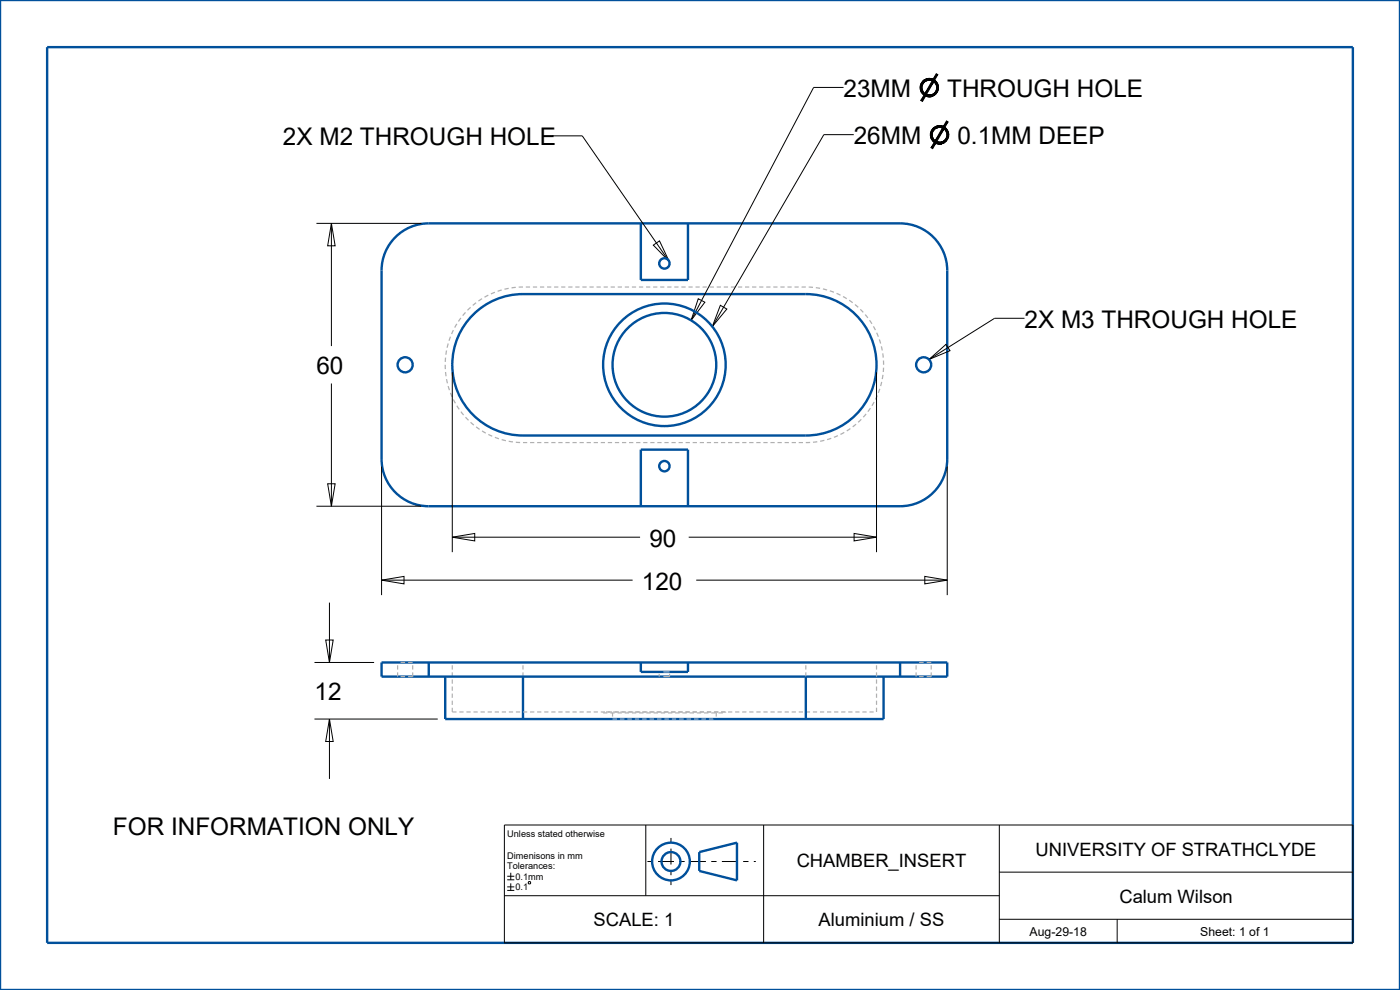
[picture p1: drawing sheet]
<svg xmlns="http://www.w3.org/2000/svg" width="297mm" height="210mm" viewBox="0 0 297 210" stroke-linecap="round" stroke-linejoin="round" font-family="sans-serif">
<g fill="none" stroke="#000" stroke-width=".21">
<path d="M179 18.5h-6.4l-26 49.5M195.2 18.3l.4-.1v.2zM195.2 18.3l.4 .1-.4 .2zM195.2 18.6l.4-.2v.2zM195.2 18.8l.4-.2v.2zM195.2 18.6h.4l-.4 .2zM195.2 18.8h.4v.2zM195.2 18.8l.4 .2-.3 .1zM195.3 18.1l.4-.1-.1 .2zM195.3 18.1l.3 .1-.4 .1zM195.3 19.1l.3-.1 .1 .1zM195.3 19.1h.4l-.4 .2z"/>
<path d="M195.3 19.3l.4-.2 .1 .2zM195.3 19.3h.5l-.4 .2zM195.3 17.8l.6-.2-.1 .2zM195.3 17.8h.5l-.1 .2zM195.3 17.8l.4 .2-.4 .1zM195.4 19.5l.4-.2v.2zM195.4 19.5h.4l.2 .1zM195.4 19.5l.6 .1-.4 .1zM195.5 17.6l.5-.1-.1 .1zM195.5 17.6h.4l-.6 .2zM195.6 19.7l.4-.1 .1 .1zM195.6 19.7h.5l-.4 .2z"/>
<path d="M195.6 17.4l.8-.2zM195.6 17.4l.6-.1-.2 .2zM195.6 17.4l.4 .1-.5 .1zM195.7 19.9l.4-.2 .1 .1zM195.7 19.9l.5-.1-.4 .2zM195.8 17.2l.9-.1zM195.8 17.2l1.1-.2zM195.8 17.2l.2-.2h.9zM195.8 17.2l.8-.1zM195.8 17.2h.6l-.8 .2zM196 17l.2-.1 2.1 .1zM196 17h2.3z"/>
<path d="M196 17h2.3M196.2 16.9l1.8-.1zM196.2 16.9l1.8-.1 .3 .2zM196.2 16.9h2.1M196.4 16.8l1.4-.1zM196.4 16.8h1.6zM196.7 16.7h.9zM196.7 16.7l.6-.1zM196.7 16.7h1.1zM196.9 16.6h.4zM196.9 17h1.4zM197.1 17h1.2z"/>
<path d="M197.3 17h1zM197.5 17.1l.8-.1zM197.6 17.1l.7-.1zM197.8 17.1l.5-.1 .2 .1zM197.8 17.1h.7l-.4 .2zM197.8 17.1l.3 .2-1.9 2.5zM197.9 20l.8-.2zM197.9 20l.8-.2-.2 .2zM198 16.8l.9-1-.6 1.2zM198.1 17.3h.5l-.4 .2zM198.1 17.3l.4-.2 .1 .2zM198.1 17.3l-1.6 2.7-.3-.2z"/>
<path d="M198.2 17.5l.4-.2 .2 .2zM198.2 17.5h.6l-.4 .1zM198.2 19.7l.2-.2 .4 .1zM198.2 19.7l.6-.1-.1 .2zM198.2 19.7l.5 .1h-.6zM198.4 17.6l.4-.1 .1 .2zM198.4 17.6l.5 .1h-.5zM198.4 19.5l.5-.2-.1 .3zM198.4 17.7h.5l-.4 .2zM198.5 19.4l.4-.1-.5 .2zM198.5 17.9l.4-.2 .1 .2zM198.5 17.9h.5l-.4 .1z"/>
<path d="M198.6 19.2l.4-.1-.1 .2zM198.6 19.2l.3 .1-.4 .1zM198.6 15.6l.3 .2-.9 1zM198.6 18l.4-.1 .1 .2zM198.6 18l.5 .1-.4 .1zM198.7 19l.4-.1-.1 .2zM198.7 19l.3 .1-.4 .1zM198.7 18.2l.4-.1v.3zM198.7 18.2l.4 .2h-.4zM198.7 18.4h.4l-.4 .2zM198.7 18.6l.4-.2v.2zM198.7 18.6h.4l-.4 .2z"/>
<path d="M198.7 18.8l.4-.2v.3zM198.7 18.8l.4 .1-.4 .1zM117.2 28.8h6.3l18.5 26.7M181.1 28.6h-6.3l-23.7 40.7M195.3 21.3l1-.9-.6 1.1zM195.8 20l.4-.2 .3 .2zM195.8 20h.7l-.5 .2zM196 20.2h1.3zM196 20.2h1.1zM196 20.2h1zM196 20.2l.8-.1zM196 20.2l.7-.1z"/>
<path d="M196 20.2l2.1 .1zM196 20.2l2.1 .1-1.8 .1zM196 20.2l.3 .2-1 .9zM196 20.2h2.1M196 20.3h2.1M196.3 20.4l1.8-.1zM196.3 20.4h1.6zM196.5 20.4h1.4zM196.5 20.4l1.2 .1zM196.7 20.5h1zM196.9 20.5h.8zM197.1 20.5h.6z"/>
<path d="M197.3 20.2l1-.1zM197.3 20.2l1-.1-.2 .2zM197.4 28.3l.4-.1v.2zM197.4 28.3l.4 .1-.4 .2zM197.4 28.6l.4-.2v.2zM197.4 28.8l.4-.2v.2zM197.4 28.6h.4l-.4 .2zM197.4 28.8h.4v.2zM197.4 28.8l.4 .2-.4 .1zM197.4 28.1l.5-.1-.1 .2zM197.4 28.1l.4 .1-.4 .1zM197.4 29.1l.4-.1 .1 .2z"/>
<path d="M197.4 29.1l.5 .1-.4 .1zM197.5 29.3l.4-.1v.1zM197.5 29.3h.4l-.3 .2zM197.5 27.9l.6-.3-.1 .2zM197.5 27.9l.5-.1-.1 .2zM197.5 27.9l.4 .1-.5 .1zM197.5 31.3l1-.9-.6 1.1zM197.6 20.1l.9-.1zM197.6 20.1l.9-.1-.2 .1zM197.6 29.5l.3-.2 .1 .2zM197.6 29.5h.4l.1 .1zM197.6 29.5l.5 .1-.4 .1z"/>
<path d="M197.6 27.6l.6-.1-.1 .1zM197.6 27.6h.5l-.6 .3zM197.7 29.7l.4-.1 .1 .1zM197.7 29.7h.5l-.4 .2zM197.8 20h.7zM197.8 27.4l.7-.2zM197.8 27.4h.6l-.2 .1zM197.8 27.4l.4 .1-.6 .1zM197.8 29.9l.4-.2 .2 .2zM197.8 29.9h.6l-.4 .2zM198 27.2l.9-.1zM198 27.2l1.1-.2z"/>
<path d="M198 27.2l.1-.2h1zM198 27.2h.7zM198 27.2h.5l-.7 .2zM198 30.1l.4-.2 .3 .2zM198 30.1h.7l-.5 .1zM198.1 27l.2-.1 2.1 .1zM198.1 27h2.3zM198.1 27h2.3M198.2 30.2h1.3zM198.2 30.2h1.1zM198.2 30.2h1zM198.2 30.2l.8-.1z"/>
<path d="M198.2 30.2l.7-.1zM198.2 30.2l2.1 .1zM198.2 30.2l2.1 .1-1.8 .1zM198.2 30.2l.3 .2-1 .9zM198.2 30.2h2.1M198.2 30.3h2.1M198.3 26.9l1.8-.1zM198.3 26.9l1.8-.1 .3 .2zM198.3 26.9h2.1M198.5 30.4l1.8-.1zM198.5 30.4h1.6zM198.6 26.8h1.3z"/>
<path d="M198.6 26.8h1.5zM198.7 30.5l1.4-.1zM198.7 30.5h1.1zM198.8 26.7h.9zM198.8 26.7h.7zM198.8 26.7l1.1 .1zM198.9 30.5h.9zM199.1 26.7h.4zM199.1 27h1.3zM199.1 30.5h.7zM199.3 27h1.1zM199.3 30.5h.5z"/>
<path d="M199.5 27h.9zM199.5 30.2l1-.1zM199.5 30.2l1-.1-.2 .2zM199.6 27.1l.8-.1zM199.7 30.1l1-.1zM199.7 30.1l1-.1-.2 .1zM199.8 27.1l.6-.1zM199.9 27.2l.5-.2 .2 .2zM199.9 27.2h.7l-.3 .2zM199.9 27.2l.4 .2-1.9 2.5zM199.9 30.1l.8-.1zM200.1 30l.8-.2z"/>
<path d="M200.1 30l.8-.2-.2 .2zM200.1 26.8l1-.9-.7 1.1zM200.3 27.4l.5-.1-.4 .2zM200.3 27.4l.3-.2 .2 .1zM200.3 27.4l-1.6 2.7-.3-.2zM200.4 27.5l.4-.2 .1 .2zM200.4 27.5h.5l-.4 .1zM200.4 29.7l.2-.1h.4zM200.4 29.7l.6-.1-.1 .2zM200.4 29.7l.5 .1-.6 .1zM200.5 27.6l.4-.1 .2 .2zM200.5 27.6l.6 .1h-.5z"/>
<path d="M200.6 29.6l.5-.2-.1 .2zM200.6 27.7h.5l-.4 .2zM200.7 29.4h.4l-.5 .2zM200.7 27.9l.4-.2v.2zM200.7 27.9h.4l-.3 .2zM200.8 29.2l.4-.1-.1 .3zM200.8 29.2l.3 .2h-.4zM200.8 25.7l.3 .2-1 .9zM200.8 28.1l.3-.2 .1 .2zM200.8 28.1h.4l-.3 .1zM200.8 29l.5-.1-.1 .2zM200.8 29l.4 .1-.4 .1z"/>
<path d="M200.9 28.2l.3-.1 .1 .3zM200.9 28.2l.4 .2h-.4zM200.9 28.4h.4l-.4 .2zM200.9 28.6l.4-.2v.2zM200.9 28.6h.4l-.4 .2zM200.9 28.8l.4-.2v.3zM200.9 28.8l.4 .1-.5 .1zM67.1 47.4h22.3M70.3 47.4l.8 4.7h-1.6zM70.3 47.4v26M138.6 52l1.3-.9 2.1 4.4zM95.9 79v38.1"/>
<path d="M148.1 63.4l1.4 .7-2.9 3.9zM152.8 64.8l1.4 .8-3.1 3.7zM185.9 79v38.1M197.1 76.3l3.6-3.3 .8 1.4zM217.3 67.5h-6.3l-13.9 8.8M70.3 81.4v26M80.9 99v27.2M200.9 99v27.2M67.1 107.4h22.3M69.5 102.6h1.6l-.8 4.8zM95.9 114l4.8-.8v1.5zM95.9 114h39.9"/>
<path d="M146.1 114h39.8M181.2 113.2l4.7 .8-4.7 .7zM69.1 135.8h1.6l-.8 4.7zM69.9 127.8v12.7M80.9 123.1l4.8-.8v1.6zM80.9 123.1h53.3M147.7 123.1h53.2M196.2 122.3l4.7 .8-4.7 .8zM66.7 152.5h26.2M66.7 140.5h12.7M69.9 152.5l.8 4.8h-1.6zM69.9 152.5v12.7"/>
<path d="M107 175h180v25h-180zM137 175v15M162 175v25M212 175v25M107 190h105M107.6 185.9h1.5M107.6 186.6h1.5M107.6 188.1h1.5M107.6 188.9h1.5M108.4 185.1v1.5M108.4 187.4v1.5M112.2 187l.4 .1-.2 .4-.3-.1z"/>
<path d="M212 195h75M212 185h75M237 195v5"/>
</g>
<g fill="#000">
<path d="M195.2 18.3l.4-.1v.2zM195.2 18.6l.4-.2v.2zM195.2 18.8h.4v.2zM195.3 18.1l.4-.1-.1 .2zM195.3 19.1l.3-.1 .1 .1zM195.3 19.3l.4-.2 .1 .2zM195.3 17.8h.5l-.1 .2zM195.4 19.5h.4l.2 .1zM195.5 17.6l.5-.1-.1 .1zM195.6 19.7l.4-.1 .1 .1zM195.2 18.8l.4-.2v.2zM195.2 18.6h.4l-.4 .2z"/>
<path d="M195.6 17.4l.6-.1-.2 .2zM195.2 18.3l.4 .1-.4 .2zM195.3 18.1l.3 .1-.4 .1zM195.2 18.8l.4 .2-.3 .1zM195.3 17.8l.4 .2-.4 .1zM195.3 19.1h.4l-.4 .2zM195.4 19.5l.4-.2v.2zM195.3 19.3h.5l-.4 .2zM195.8 17.2l.8-.1zM195.3 17.8l.6-.2-.1 .2zM195.5 17.6h.4l-.6 .2zM195.4 19.5l.6 .1-.4 .1z"/>
<path d="M195.6 17.4l.4 .1-.5 .1zM195.7 19.9l.4-.2 .1 .1zM195.6 19.7h.5l-.4 .2zM198.1 17.3l-1.6 2.7-.3-.2zM195.6 17.4l.8-.2zM195.8 17.2h.6l-.8 .2zM196.4 16.8h1.6zM196.7 16.7h1.1zM195.8 17.2l.9-.1zM196.9 16.6h.4zM195.8 17.2l1.1-.2zM195.8 17.2l.2-.2h.9z"/>
<path d="M196.9 17h1.4zM197.1 17h1.2zM196.7 16.7h.9zM196.7 16.7l.6-.1zM197.3 17h1zM197.5 17.1l.8-.1zM196.4 16.8l1.4-.1zM197.6 17.1l.7-.1zM197.8 17.1l.5-.1 .2 .1zM197.8 17.1h.7l-.4 .2zM197.9 20l.8-.2zM197.9 20l.8-.2-.2 .2z"/>
<path d="M196.2 16.9l1.8-.1zM198 16.8l.9-1-.6 1.2zM197.8 17.1l.3 .2-1.9 2.5zM198.1 17.3h.5l-.4 .2zM198.2 17.5l.4-.2 .2 .2zM198.2 19.7l.6-.1-.1 .2zM198.4 17.6l.4-.1 .1 .2zM198.5 19.4l.4-.1-.5 .2zM198.4 19.5l.5-.2-.1 .3zM198.1 17.3l.4-.2 .1 .2zM198.4 17.7h.5l-.4 .2zM198.5 17.9l.4-.2 .1 .2z"/>
<path d="M197.8 20h.7zM198.6 19.2l.4-.1-.1 .2zM198.6 18l.4-.1 .1 .2zM198.7 19l.4-.1-.1 .2zM198.7 18.2l.4-.1v.3zM198.2 19.7l.5 .1h-.6zM198.7 18.4h.4l-.4 .2zM198.7 18.6l.4-.2v.2zM198.7 18.8l.4-.2v.3zM198.2 17.5h.6l-.4 .1zM198.2 19.7l.2-.2 .4 .1zM198.4 17.6l.5 .1h-.5z"/>
<path d="M198.6 15.6l.3 .2-.9 1zM198.6 19.2l.3 .1-.4 .1zM198.5 17.9h.5l-.4 .1zM198.7 19l.3 .1-.4 .1zM198.6 18l.5 .1-.4 .1zM198.7 18.2l.4 .2h-.4zM198.7 18.6h.4l-.4 .2zM198.7 18.8l.4 .1-.4 .1zM195.3 21.3l1-.9-.6 1.1zM195.7 19.9l.5-.1-.4 .2zM196.3 20.4l1.8-.1zM196 20.2l.3 .2-1 .9z"/>
<path d="M195.8 20l.4-.2 .3 .2zM196 20.2l.7-.1zM195.8 20h.7l-.5 .2zM196.5 20.4h1.4zM196 20.2l.8-.1zM196 20.2h1zM196.7 20.5h1zM196 20.2h1.1zM196 20.2h1.3zM196.9 20.5h.8zM197.1 20.5h.6zM197.3 20.2l1-.1-.2 .2z"/>
<path d="M197.4 28.3l.4-.1v.2zM197.4 28.6l.4-.2v.2zM197.4 28.8h.4v.2zM197.4 28.1l.5-.1-.1 .2zM197.4 29.1l.4-.1 .1 .2zM197.5 29.3l.4-.1v.1zM197.5 27.9l.5-.1-.1 .2zM197.5 31.3l1-.9-.6 1.1zM197.6 20.1l.9-.1zM197.6 20.1l.9-.1-.2 .1zM197.6 29.5h.4l.1 .1zM197.6 27.6l.6-.1-.1 .1z"/>
<path d="M196.5 20.4l1.2 .1zM197.7 29.7l.4-.1 .1 .1zM197.4 28.8l.4-.2v.2zM197.4 28.6h.4l-.4 .2zM197.8 27.4h.6l-.2 .1zM197.4 28.3l.4 .1-.4 .2zM197.4 28.1l.4 .1-.4 .1zM197.4 28.8l.4 .2-.4 .1zM197.5 27.9l.4 .1-.5 .1zM197.4 29.1l.5 .1-.4 .1zM196.3 20.4h1.6zM197.6 29.5l.3-.2 .1 .2z"/>
<path d="M197.5 29.3h.4l-.3 .2zM198 27.2h.7zM197.8 29.9h.6l-.4 .2zM197.5 27.9l.6-.3-.1 .2zM197.6 27.6h.5l-.6 .3zM197.6 29.5l.5 .1-.4 .1zM197.8 27.4l.4 .1-.6 .1zM197.8 29.9l.4-.2 .2 .2zM197.7 29.7h.5l-.4 .2zM197.3 20.2l1-.1zM200.3 27.4l-1.6 2.7-.3-.2zM198.5 30.4l1.8-.1z"/>
<path d="M198.2 30.2l.3 .2-1 .9zM197.8 27.4l.7-.2zM198 27.2h.5l-.7 .2zM198.6 26.8h1.5zM198 30.1l.4-.2 .3 .2zM198.2 30.2l.7-.1zM198 30.1h.7l-.5 .1zM198.7 30.5l1.4-.1zM198.8 26.7l1.1 .1zM198.2 30.2l.8-.1zM198 27.2l.9-.1zM198.2 30.2h1z"/>
<path d="M199.1 26.7h.4zM198 27.2l1.1-.2zM198 27.2l.1-.2h1zM198.9 30.5h.9zM198.2 30.2h1.1zM199.1 27h1.3zM198.2 30.2h1.3zM199.1 30.5h.7zM199.3 30.5h.5zM199.3 27h1.1zM198.8 26.7h.9zM198.8 26.7h.7z"/>
<path d="M199.5 30.2l1-.1-.2 .2zM199.5 27h.9zM199.7 30.1l1-.1zM199.7 30.1l1-.1-.2 .1zM199.6 27.1l.8-.1zM198.7 30.5h1.1zM198.6 26.8h1.3zM199.8 27.1l.6-.1zM199.9 27.2l.5-.2 .2 .2zM199.9 27.2h.7l-.3 .2zM198.5 30.4h1.6zM200.1 30l.8-.2z"/>
<path d="M200.1 30l.8-.2-.2 .2zM198.3 26.9l1.8-.1zM200.1 26.8l1-.9-.7 1.1zM199.9 27.2l.4 .2-1.9 2.5zM200.3 27.4l.5-.1-.4 .2zM200.4 27.5l.4-.2 .1 .2zM200.4 29.7l.6-.1-.1 .2zM199.5 30.2l1-.1zM200.5 27.6l.4-.1 .2 .2zM200.7 29.4h.4l-.5 .2zM200.6 29.6l.5-.2-.1 .2zM200.3 27.4l.3-.2 .2 .1z"/>
<path d="M200.6 27.7h.5l-.4 .2zM200.7 27.9l.4-.2v.2zM199.9 30.1l.8-.1zM200.8 29.2l.4-.1-.1 .3zM200.8 28.1l.3-.2 .1 .2zM200.8 29l.5-.1-.1 .2zM200.9 28.2l.3-.1 .1 .3zM200.4 29.7l.5 .1-.6 .1zM200.9 28.4h.4l-.4 .2zM200.9 28.6l.4-.2v.2zM200.9 28.8l.4-.2v.3zM200.4 27.5h.5l-.4 .1z"/>
<path d="M200.4 29.7l.2-.1h.4zM200.5 27.6l.6 .1h-.5zM200.8 25.7l.3 .2-1 .9zM200.8 29.2l.3 .2h-.4zM200.7 27.9h.4l-.3 .2zM200.8 29l.4 .1-.4 .1zM200.8 28.1h.4l-.3 .1zM200.9 28.2l.4 .2h-.4zM200.9 28.6h.4l-.4 .2zM200.9 28.8l.4 .1-.5 .1z"/>
</g>
<g fill="none" stroke="#00509b" stroke-width=".51">
<path d="M0 0h297v210h-297zM10 10h277v190h-277zM84.3 49.9a10 10 0 0 1 6.6-2.5h100a10 10 0 0 1 10 10v40a10 10 0 0 1-10 10h-100a10 10 0 0 1-10-10v-40a10 10 0 0 1 3.4-7.5zM135.9 47.4v12h10v-12M100.3 66.8a15 15 0 0 1 10.6-4.4h60a15 15 0 0 1 15 15 15 15 0 0 1-15 15h-60a15 15 0 0 1-13.8-9.3 15 15 0 0 1 3.2-16.3zM135.9 107.4v-12h10v12M80.9 140.5h120v3h-120zM90.9 140.5v3M94.4 143.5v9h93v-9M110.9 143.5v9M135.9 140.5v2h10v-2M170.9 143.5v9"/>
<path d="M190.9 140.5v3M148.3 180.7l8-2v8l-8-2z"/>
<circle cx="142.3" cy="182.7" r="4"/>
<circle cx="142.3" cy="182.7" r="2"/>
</g>
<path d="M142.3 177.7v10M137.3 182.7h23" fill="none" stroke="#000" stroke-width=".21" stroke-dasharray="1.1 1.1 3.4 1.1" stroke-linecap="butt"/>
<g fill="none" stroke="#afafb4" stroke-width=".25">
<path d="M111.5 60.9h.9M113 60.9h.9M114.5 60.9h.9M116 60.9h.9M117.5 60.9h.9M119 60.9h.9M120.5 60.9h.9M122 60.9h.9M123.5 60.9h.9M125 60.9h.9M126.5 60.9h.9M128 60.9h.9"/>
<path d="M129.5 60.9h.9M131 60.9h.9M132.5 60.9h.9M134 60.9h.9M135.5 60.9h.9M137 60.9h.9M138.5 60.9h.9M140 60.9h.9M141.5 60.9h.9M143 60.9h.9M144.5 60.9h.9M146 60.9h.9"/>
<path d="M147.5 60.9h.9M149 60.9h.9M150.5 60.9h.9M152 60.9h.9M153.5 60.9h.9M155 60.9h.9M156.5 60.9h.9M158 60.9h.9M159.5 60.9h.9M161 60.9h.9M162.5 60.9h.9M164 60.9h.9"/>
<path d="M165.5 60.9h.9M167 60.9h.9M168.5 60.9h.9M170 60.9h.9M110.9 93.9h.9M112.4 93.9h.9M113.9 93.9h.9M115.4 93.9h.9M116.9 93.9h.9M118.4 93.9h.9M119.9 93.9h.9M121.4 93.9h.9"/>
<path d="M122.9 93.9h.9M124.4 93.9h.9M125.9 93.9h.9M127.4 93.9h.9M128.9 93.9h.9M130.4 93.9h.9M131.9 93.9h.9M133.4 93.9h.9M134.9 93.9h.9M136.4 93.9h.9M137.9 93.9h.9M139.4 93.9h.9"/>
<path d="M140.9 93.9h.9M142.4 93.9h.9M143.9 93.9h.9M145.4 93.9h.9M146.9 93.9h.9M148.4 93.9h.9M149.9 93.9h.9M151.4 93.9h.9M152.9 93.9h.9M154.4 93.9h.9M155.9 93.9h.9M157.4 93.9h.9"/>
<path d="M158.9 93.9h.9M160.4 93.9h.9M161.9 93.9h.9M163.4 93.9h.9M164.9 93.9h.9M166.4 93.9h.9M167.9 93.9h.9M169.4 93.9h.9M95.9 141.1v.9M95.9 142.6v.9M95.9 144.1v.9M95.9 145.6v.9"/>
<path d="M95.9 147.1v.9M95.9 148.6v.9M95.9 150.1v.9h.9M97.4 151h.9M98.9 151h.9M100.4 151h.9M101.9 151h.9M103.4 151h.9M104.9 151h.9M106.4 151h.9M107.9 151h.9M109.4 151h.9"/>
<path d="M110.9 151h.9M110.9 141.1v.9M110.9 142.6v.9M112.4 151h.9M113.9 151h.9M115.4 151h.9M116.9 151h.9M118.4 151h.9M119.9 151h.9M121.4 151h.9M122.9 151h.9M124.4 151h.9"/>
<path d="M125.9 151h.9M127.4 151h.9M128.9 151h.9M130.4 151h.9M131.9 151h.9M133.4 151h.9M134.9 151h.9M136.4 151h.9M137.9 151h.9M139.4 151h.9M140.9 151h.9M142.4 151h.9"/>
<path d="M143.9 151h.9M145.4 151h.9M146.9 151h.9M148.4 151h.9M149.9 151h.9M151.4 151h.9M152.9 151h.9M154.4 151h.9M155.9 151h.9M157.4 151h.9M158.9 151h.9M160.4 151h.9"/>
<path d="M161.9 151h.9M163.4 151h.9M164.9 151h.9M166.4 151h.9M167.9 151h.9M169.4 151h.9M170.9 151h.9M170.9 141.1v.9M170.9 142.6v.9M172.4 151h.9M173.9 151h.9M175.4 151h.9"/>
<path d="M176.9 151h.9M178.4 151h.9M179.9 151h.9M181.4 151h.9M182.9 151h.9M184.4 151h.9M185.9 151h.1M185.9 141.1v.9M185.9 142.6v.9M185.9 144.1v.9M185.9 145.6v.9M185.9 147.1v.9"/>
<path d="M185.9 148.6v.9M185.9 150.1v.9"/>
</g>
<g fill="none" stroke="#afafb4" stroke-width=".26">
<path d="M94.4 77.4l.1 .9M94.5 78.9l.1 .9M94.5 75.9v.9M94.7 74.3l-.1 1M95.1 72.9l-.2 .9M95.6 71.4l-.3 .9M96.2 70l-.4 .9M96.9 68.7l-.4 .8M97.8 67.4l-.5 .8M98.8 66.3l-.6 .7M99.8 65.2l-.6 .6M101 64.2l-.7 .6"/>
<path d="M102.3 63.4l-.8 .5M103.6 62.6l-.8 .4M105 62l-.9 .3M106.4 61.5l-.8 .3M107.9 61.2l-.9 .2M109.4 61l-.9 .1M110.9 60.9h-.9M171.6 60.9l.9 .1M173.1 61l.9 .2M174.6 61.3l.9 .2M176 61.7l.9 .3M177.5 62.2l.8 .4"/>
<path d="M178.8 62.9l.8 .5M180.1 63.7l.8 .5M181.4 64.6l.7 .6M182.5 65.6l.6 .7M183.5 66.7l.6 .7M184.5 67.9l.5 .8M185.3 69.2l.4 .8M186 70.6l.3 .8M186.5 72l.3 .9M187 73.5l.2 .8M187.3 75l.1 .9M187.3 79.5l-.1 .9"/>
<path d="M187.4 76.5v.9M187.4 78v.9M94.7 80.4l.2 .9M95.1 81.9l.3 .9M95.6 83.3l.3 .9M96.2 84.7l.4 .8M96.9 86.1l.5 .7M97.8 87.3l.6 .7M98.8 88.5l.6 .7M99.8 89.6l.7 .6M101 90.5l.7 .6M102.3 91.4l.8 .5"/>
<path d="M103.6 92.2l.8 .3M105 92.8l.8 .3M106.4 93.3l.9 .2M107.9 93.6l.9 .1M109.4 93.8l.9 .1M171.9 93.9h-1M173.4 93.7l-.9 .1M174.9 93.4l-.9 .2M176.3 93l-.8 .3M177.8 92.4l-.9 .4M179.1 91.7l-.8 .5M180.4 90.9l-.8 .5"/>
<path d="M181.6 90l-.7 .5M182.7 88.9l-.6 .7M183.7 87.8l-.6 .7M184.6 86.6l-.5 .7M185.4 85.3l-.4 .8M186.1 83.9l-.4 .8M186.6 82.5l-.3 .8M187 81l-.2 .9"/>
</g>
<!-- layer: 02___PRT_ALL_AXES -->
<g fill="none" stroke="#afafb4" stroke-width=".25">
<path d="M84.3 141.1v.9M84.3 142.6v.9M85 143.5h.9M85 140.5h.9M86.6 140.5h.9M87.5 141.1v.9M87.5 142.6v.9h-.9M127.9 151v.1M127.9 151.2h1M127.9 151h.1M128.6 151h.9M129.5 151.2h.9"/>
<path d="M129.9 151.2v.8M129.9 152.5h1M130.1 151h.9M131 151.2h.9M131.5 152.5h1M131.6 151h.9M132.5 151.2h1M133.1 152.5h.9M133.1 151h1M134.1 151.2h.9M134.7 152.5h.9M134.7 151h.9"/>
<path d="M135.6 151.2h.9M136.2 151h.9M136.2 152.5h1M137.1 151.2h.9M137.7 151h1M137.8 152.5h.9M138.7 151.2h.9M139.3 151h.9M139.4 152.5h.9M139.8 142.9v.6M140.2 151.2h.9M140.7 142.5h1.3"/>
<path d="M140.8 151h.9M140.9 152.5h1M141.7 151.2h.9M142 142.9v.6h-1.3M142.3 151h.9M142.5 152.5h1M143.2 151.2h1M143.9 151h.9M144.1 152.5h.9M144.8 151.2h.9M145.4 151h.9M145.7 152.5h.9"/>
<path d="M146.3 151.2h.9M146.9 151h.9M147.2 152.5h1M147.8 151.2h.9M148.4 151h1M148.8 152.5h.9M149.4 151.2h.9M150 151h.9M150.4 152.5h.9M150.9 151.2h.9M151.5 151h.9M151.9 151.2v.8"/>
<path d="M152.4 151.2h.9M153 151h.9v.1M153.9 151.2h.1M194.3 141.1v.9M194.3 142.6v.9M195 143.5h.9M195 140.5h.9M196.6 140.5h.9M197.5 142.6v.9h-.9M197.5 141.1v.9"/>
</g>
<g fill="none" stroke="#00509b" stroke-width=".51">
<circle cx="140.9" cy="55.9" r="1.1"/>
<circle cx="85.9" cy="77.4" r="1.6"/>
<circle cx="140.9" cy="77.4" r="13"/>
<circle cx="140.9" cy="77.4" r="11"/>
<circle cx="195.9" cy="77.4" r="1.6"/>
<circle cx="140.9" cy="98.9" r="1.1"/>
</g>
<g font-size="5.2">
<text x="179" y="20.5">23MM</text>
<text x="200.9" y="20.5">THROUGH HOLE</text>
<text x="60" y="30.8">2X M2 THROUGH HOLE</text>
<text x="181.1" y="30.5">26MM</text>
<text x="203.1" y="30.5">0.1MM DEEP</text>
<text x="217.3" y="69.5">2X M3 THROUGH HOLE</text>
<text x="67.1" y="79.4">60</text>
<text x="137.8" y="115.9">90</text>
<text x="136.2" y="125">120</text>
<text x="66.7" y="148.5">12</text>
<text x="24" y="177.1">FOR INFORMATION ONLY</text>
</g>
<g font-size="3.9">
<text x="169" y="184">CHAMBER_INSERT</text>
<text x="219.7" y="181.5">UNIVERSITY OF STRATHCLYDE</text>
<text x="237.5" y="191.5">Calum Wilson</text>
<text x="125.9" y="196.5">SCALE: 1</text>
<text x="173.7" y="196.5">Aluminium / SS</text>
</g>
<g font-size="2.6">
<text x="218.4" y="198.5">Aug-29-18</text>
<text x="254.6" y="198.5">Sheet: 1 of 1</text>
</g>
<g font-size="2">
<text x="107.6" y="177.6">Unless stated otherwise</text>
<text x="107.6" y="182.1">Dimenisons in mm</text>
<text x="107.6" y="184.4">Tolerances:</text>
<text x="109.4" y="186.6">0.1mm</text>
<text x="109.4" y="188.9">0.1</text>
</g>
</svg>
